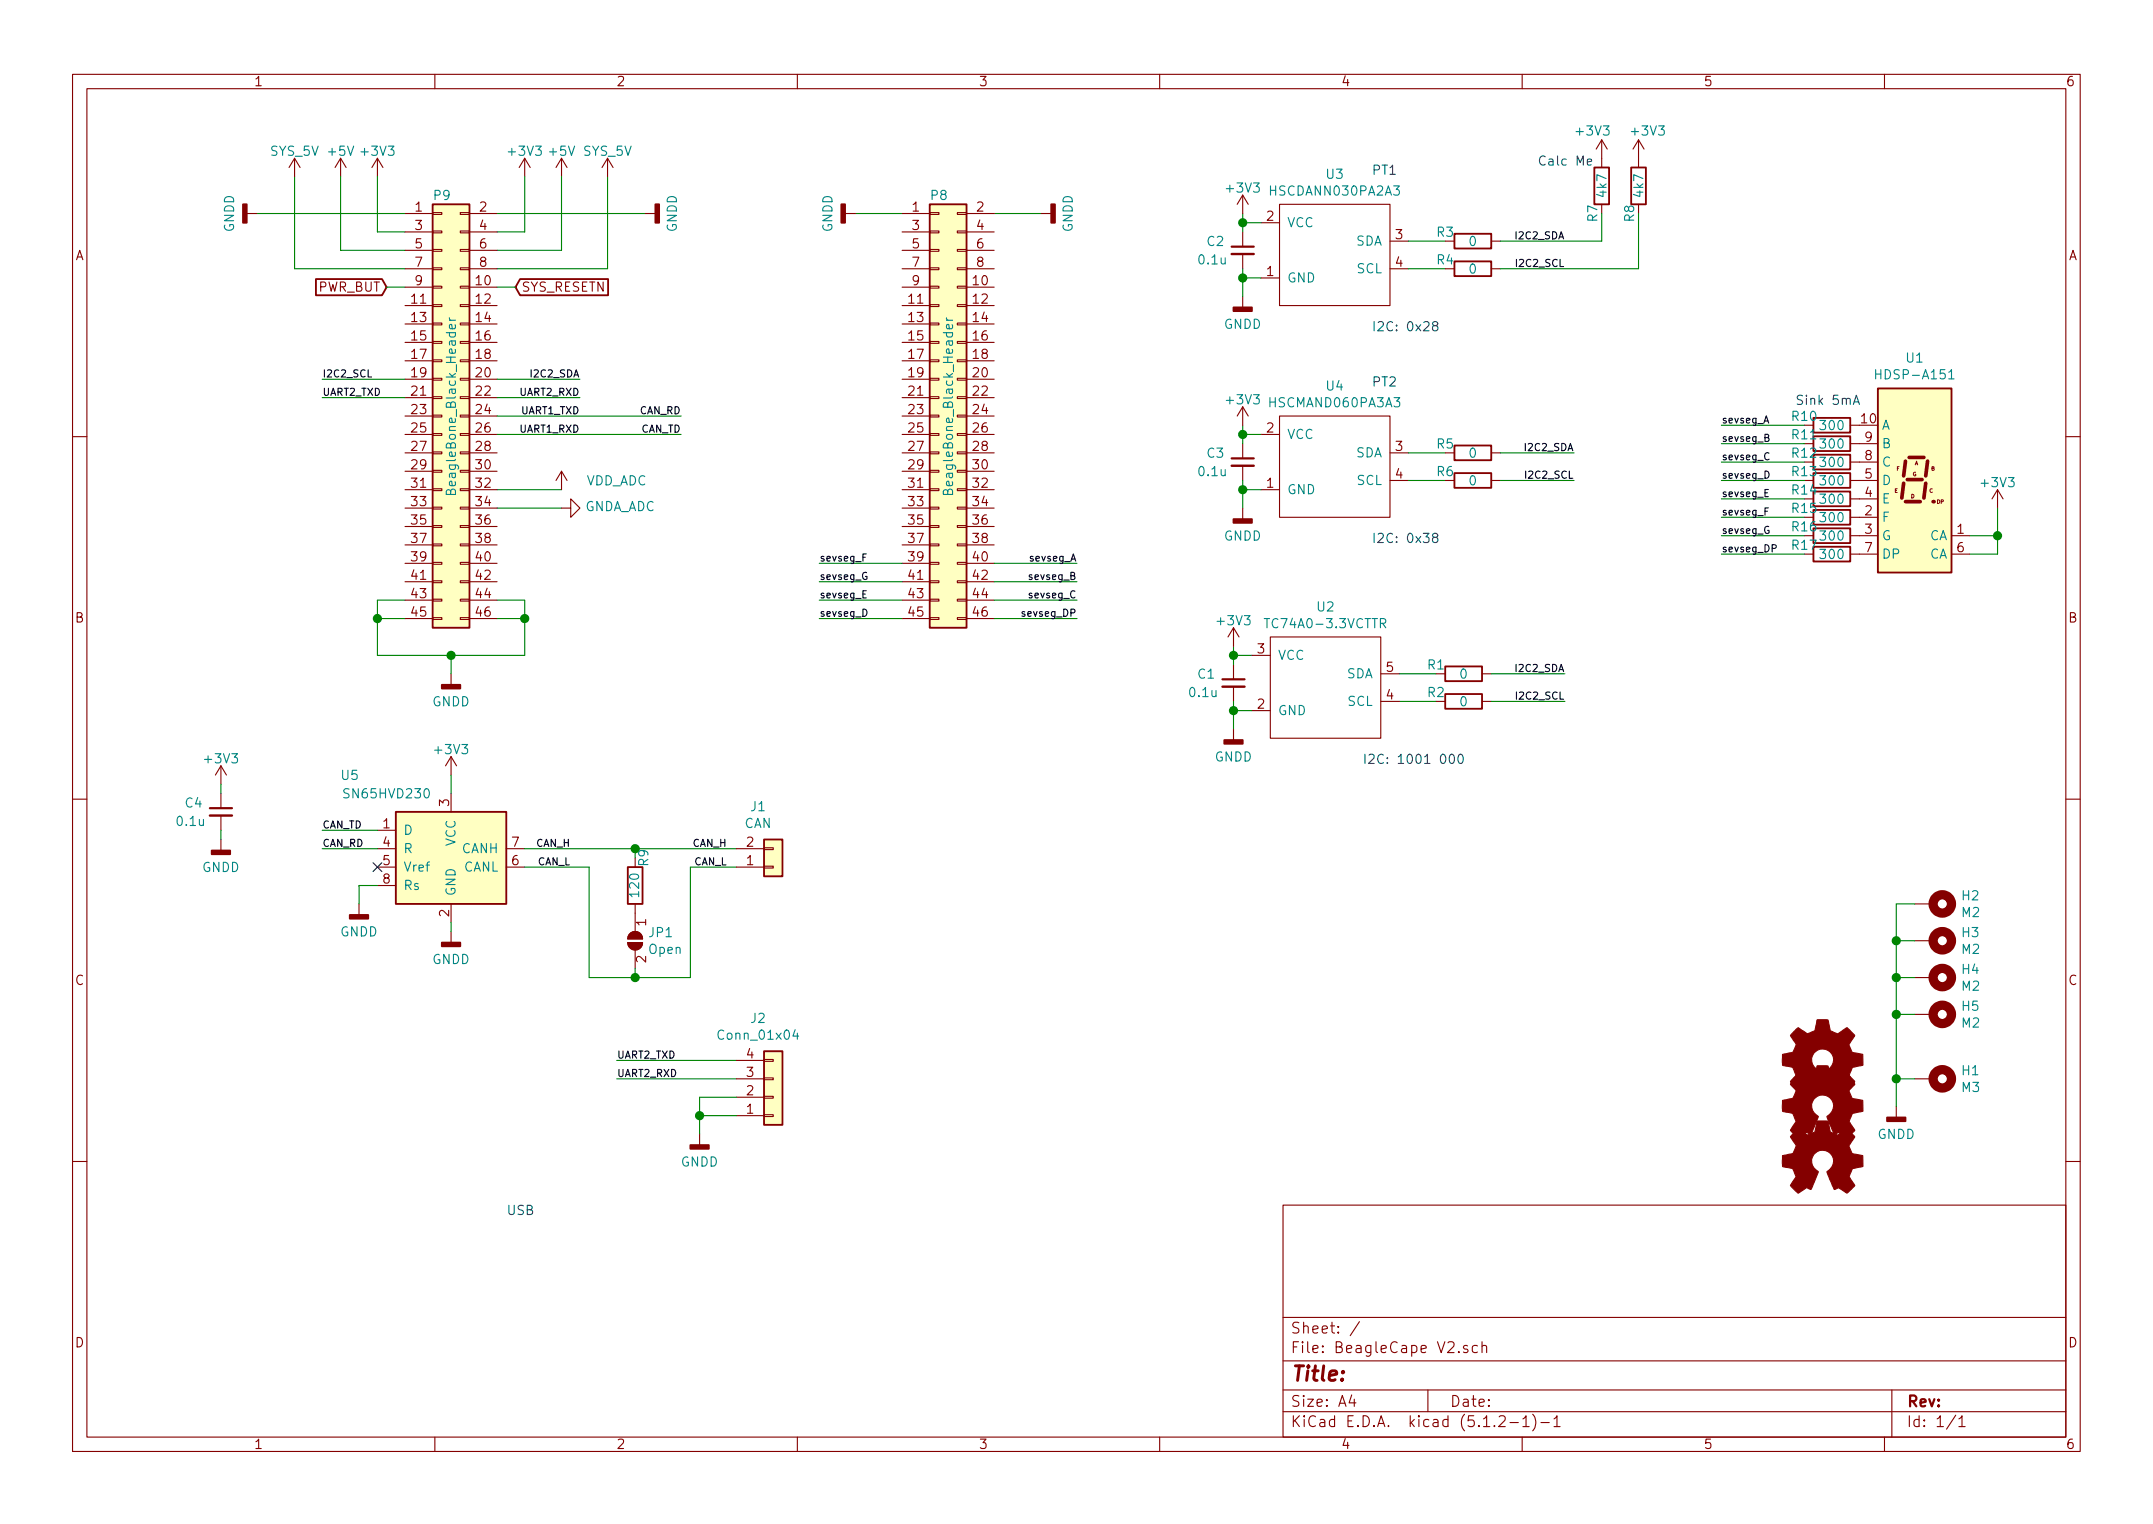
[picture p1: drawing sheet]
<svg xmlns="http://www.w3.org/2000/svg" width="297mm" height="210mm" viewBox="0 0 297 210" stroke-linecap="round" stroke-linejoin="round" font-family="sans-serif">
<g fill="none" stroke="#840000" stroke-width=".15">
<path d="M10 10.3h277v189.9h-277zM12 12.2h273v186.1h-273zM60 10.3v1.9M110 10.3v1.9M160 10.3v1.9M210 10.3v1.9M221 19.3v3.8M221 19.3l-.8 1.3M221 19.3l.7 1.3M226.1 19.3v3.8M226.1 19.3l-.8 1.3M226.1 19.3l.7 1.3"/>
<path d="M260 10.3v1.9M34 29.5h1.6M40.6 21.8l-.7 1.3M40.6 21.8v2.6M40.6 21.8l.8 1.3M47 21.8l-.8 1.3M47 21.8v2.6M47 21.8l.8 1.3M52.1 21.8l-.8 1.3M52.1 21.8v2.6M52.1 21.8l.7 1.3M55.9 29.5h3.8"/>
<path d="M55.9 39.6h3.8M55.9 32h3.8M55.9 34.5h3.8M55.9 37.1h3.8M59.7 39.5h1.3v.2h-1.3zM59.7 37h1.3v.2h-1.3zM59.7 34.4h1.3v.3h-1.3zM59.7 31.9h1.3v.2h-1.3zM59.7 29.3h1.3v.3h-1.3zM63.5 39.5h1.3v.2h-1.3zM63.5 37h1.3v.2h-1.3zM63.5 34.4h1.3v.3h-1.3z"/>
<path d="M63.5 31.9h1.3v.2h-1.3zM63.5 29.3h1.3v.3h-1.3zM64.8 29.5h3.8M64.8 39.6h3.8M64.8 32h3.8M64.8 34.5h3.8M64.8 37.1h3.8M72.4 21.8l-.8 1.3M72.4 21.8v2.6M72.4 21.8l.8 1.3M77.5 21.8l-.8 1.3M77.5 21.8v2.6"/>
<path d="M77.5 21.8l.7 1.3M83.8 21.8l-.7 1.3M83.8 21.8v2.6M83.8 21.8l.8 1.3M88.9 29.5h1.5M116.6 29.5h1.5M124.5 29.5h3.8M124.5 39.6h3.8M124.5 32h3.8M124.5 34.5h3.8M124.5 37.1h3.8M128.3 39.5h1.2v.2h-1.2z"/>
<path d="M128.3 37h1.2v.2h-1.2zM128.3 34.4h1.2v.3h-1.2zM128.3 31.9h1.2v.2h-1.2zM128.3 29.3h1.2v.3h-1.2zM132.1 39.5h1.2v.2h-1.2zM132.1 37h1.2v.2h-1.2zM132.1 34.4h1.2v.3h-1.2zM132.1 31.9h1.2v.2h-1.2zM132.1 29.3h1.2v.3h-1.2zM133.3 29.5h3.9M133.3 39.6h3.9M133.3 32h3.9"/>
<path d="M133.3 34.5h3.9M133.3 37.1h3.9M143.5 29.5h1.5M171.4 26.9v2.6M171.4 32v2M171.4 35v2.1M171.4 26.9l-.7 1.3M171.4 26.9l.8 1.3M174 38.3h2.5M174 30.7h2.5M176.5 28.2h15.3v14h-15.3zM191.8 37.1h2.5"/>
<path d="M191.8 33.3h2.5M205.7 37.1h1.3M205.7 33.3h1.3M55.9 42.2h3.8M55.9 44.7h3.8M55.9 47.2h3.8M55.9 49.8h3.8M55.9 52.3h3.8M55.9 54.9h3.8M55.9 57.4h3.8M55.9 59.9h3.8M59.7 59.8h1.3v.3h-1.3z"/>
<path d="M59.7 57.3h1.3v.2h-1.3zM59.7 54.7h1.3v.3h-1.3zM59.7 52.2h1.3v.2h-1.3zM59.7 49.7h1.3v.2h-1.3zM59.7 47.1h1.3v.3h-1.3zM59.7 44.6h1.3v.2h-1.3zM59.7 42h1.3v.3h-1.3zM63.5 59.8h1.3v.3h-1.3zM63.5 57.3h1.3v.2h-1.3zM63.5 54.7h1.3v.3h-1.3zM63.5 52.2h1.3v.2h-1.3zM63.5 49.7h1.3v.2h-1.3z"/>
<path d="M63.5 47.1h1.3v.3h-1.3zM63.5 44.6h1.3v.2h-1.3zM63.5 42h1.3v.3h-1.3zM64.8 42.2h3.8M64.8 44.7h3.8M64.8 47.2h3.8M64.8 49.8h3.8M64.8 52.3h3.8M64.8 54.9h3.8M64.8 57.4h3.8M64.8 59.9h3.8M124.5 42.2h3.8"/>
<path d="M124.5 44.7h3.8M124.5 47.2h3.8M124.5 49.8h3.8M124.5 52.3h3.8M124.5 54.9h3.8M124.5 57.4h3.8M124.5 59.9h3.8M128.3 59.8h1.2v.3h-1.2zM128.3 57.3h1.2v.2h-1.2zM128.3 54.7h1.2v.3h-1.2zM128.3 52.2h1.2v.2h-1.2zM128.3 49.7h1.2v.2h-1.2z"/>
<path d="M128.3 47.1h1.2v.3h-1.2zM128.3 44.6h1.2v.2h-1.2zM128.3 42h1.2v.3h-1.2zM132.1 59.8h1.2v.3h-1.2zM132.1 57.3h1.2v.2h-1.2zM132.1 54.7h1.2v.3h-1.2zM132.1 52.2h1.2v.2h-1.2zM132.1 49.7h1.2v.2h-1.2zM132.1 47.1h1.2v.3h-1.2zM132.1 44.6h1.2v.2h-1.2zM132.1 42h1.2v.3h-1.2zM133.3 42.2h3.9"/>
<path d="M133.3 44.7h3.9M133.3 47.2h3.9M133.3 49.8h3.9M133.3 52.3h3.9M133.3 54.9h3.9M133.3 57.4h3.9M133.3 59.9h3.9M171.4 40.9v1.5M171.4 56.1v2.6M171.4 56.1l-.7 1.3M171.4 56.1l.8 1.3M174 59.9h2.5"/>
<path d="M176.5 57.4h15.3v14h-15.3zM189.2 43.4h.1M10 60.2h2M55.9 62.5h3.8M55.9 65h3.8M55.9 67.6h3.8M55.9 70.1h3.8M55.9 72.6h3.8M55.9 75.2h3.8M55.9 77.7h3.8M59.7 77.6h1.3v.2h-1.3zM59.7 75.1h1.3v.2h-1.3z"/>
<path d="M59.7 72.5h1.3v.3h-1.3zM59.7 70h1.3v.2h-1.3zM59.7 67.4h1.3v.3h-1.3zM59.7 64.9h1.3v.2h-1.3zM59.7 62.4h1.3v.2h-1.3zM63.5 77.6h1.3v.2h-1.3zM63.5 75.1h1.3v.2h-1.3zM63.5 72.5h1.3v.3h-1.3zM63.5 70h1.3v.2h-1.3zM63.5 67.4h1.3v.3h-1.3zM63.5 64.9h1.3v.2h-1.3zM63.5 62.4h1.3v.2h-1.3z"/>
<path d="M64.8 62.5h3.8M64.8 65h3.8M64.8 67.6h3.8M64.8 70.1h3.8M64.8 72.6h3.8M64.8 75.2h3.8M64.8 77.7h3.8M77.5 70.1h1.2v-1.3l1.3 1.3-1.3 1.3v-1.3M77.5 65v2.6M77.5 65l-.8 1.3M77.5 65l.7 1.3M124.5 62.5h3.8"/>
<path d="M124.5 65h3.8M124.5 67.6h3.8M124.5 70.1h3.8M124.5 72.6h3.8M124.5 75.2h3.8M124.5 77.7h3.8M128.3 77.6h1.2v.2h-1.2zM128.3 75.1h1.2v.2h-1.2zM128.3 72.5h1.2v.3h-1.2zM128.3 70h1.2v.2h-1.2zM128.3 67.4h1.2v.3h-1.2zM128.3 64.9h1.2v.2h-1.2z"/>
<path d="M128.3 62.4h1.2v.2h-1.2zM132.1 77.6h1.2v.2h-1.2zM132.1 75.1h1.2v.2h-1.2zM132.1 72.5h1.2v.3h-1.2zM132.1 70h1.2v.2h-1.2zM132.1 67.4h1.2v.3h-1.2zM132.1 64.9h1.2v.2h-1.2zM132.1 62.4h1.2v.2h-1.2zM133.3 62.5h3.9M133.3 65h3.9M133.3 67.6h3.9M133.3 70.1h3.9"/>
<path d="M133.3 72.6h3.9M133.3 75.2h3.9M133.3 77.7h3.9M171.4 61.2v2M171.4 64.3v2M171.4 70.1v1.5M174 67.6h2.5M189.2 72.6h.1M191.8 62.5h2.5M191.8 66.3h2.5M205.7 62.5h1.3M205.7 66.3h1.3"/>
<path d="M285 60.2h2M55.9 80.3h3.8M55.9 82.8h3.8M55.9 85.3h3.8M59.7 85.2h1.3v.3h-1.3zM59.7 82.7h1.3v.2h-1.3zM59.7 80.1h1.3v.3h-1.3zM62.2 93v1.5M63.5 85.2h1.3v.3h-1.3zM63.5 82.7h1.3v.2h-1.3zM63.5 80.1h1.3v.3h-1.3zM64.8 80.3h3.8"/>
<path d="M64.8 82.8h3.8M64.8 85.3h3.8M124.5 80.3h3.8M124.5 82.8h3.8M124.5 85.3h3.8M128.3 85.2h1.2v.3h-1.2zM128.3 82.7h1.2v.2h-1.2zM128.3 80.1h1.2v.3h-1.2zM132.1 85.2h1.2v.3h-1.2zM132.1 82.7h1.2v.2h-1.2zM132.1 80.1h1.2v.3h-1.2zM133.3 80.3h3.9"/>
<path d="M133.3 82.8h3.9M133.3 85.3h3.9M170.2 86.6v2.5M170.2 91.7v2M170.2 94.7v2.1M170.2 86.6l-.8 1.3M170.2 86.6l.7 1.3M172.7 98h2.6M172.7 90.4h2.6M175.3 87.9h15.2v13.9h-15.2zM190.5 93h2.5M190.5 96.8h2.5"/>
<path d="M204.5 93h1.2M204.5 96.8h1.2M10 110.3h2M170.2 100.6v1.5M188 103.1h.1M285 110.3h2M261.6 152.6v1.6M264.2 148.8h2.5M10 160.2h2M177 166.3h108v32h-108zM285 160.2h2M60 198.3v1.9"/>
<path d="M110 198.3v1.9M160 198.3v1.9M177 194.8h108M177 191.8h108M177 187.8h108M177 181.8h108M186.5 192.5l-.4 1h1M186.8 193v1M187.6 182.3l-1.3 2M197 191.8v3M202.5 185.7l-.4-.1-.2 .3a.48 .48 0 0 0 .6 .3v.1v.2l-.2 .1-.4-.1M203.8 185.7a.53 .53 0 0 0-.6 0v.8a.53 .53 0 0 0 .6 0"/>
<path d="M204.5 185.7a.38 .38 0 0 1 .6 .1v.8M204.5 185.1v1.5M206.8 195.5l.2-.2h.4a.41 .41 0 0 1 .2 .7l-.8 .8h.9M208.3 196.3h1.2M210 198.3v1.9M210.1 195.8l.4-.5v1.5M210.1 196.8h.9M211.5 195.1a1.71 1.71 0 0 1 0 2.3M212.6 196.3h1.1M214.4 195.8l.4-.5v1.5M214.4 196.8h.8M260 198.3v1.9"/>
<path d="M261 191.8v6.5M269.8 195.2l-1.2 2M270.3 195.8l.3-.3 .1-.2v1.5M270.3 196.8h.8"/>
</g>
<g fill="#840000" stroke="#840000" stroke-width=".25">
<path d="M61 94.5h2.5v.5h-2.5z"/>
<path d="M90.4 28.2h.5v2.5h-.5z"/>
<path d="M33.5 28.2h.5v2.5h-.5z"/>
<path d="M116.1 28.2h.5v2.5h-.5z"/>
<path d="M145 28.2h.5v2.5h-.5z"/>
<path d="M170.2 42.4h2.5v.5h-2.5z"/>
<path d="M170.2 71.6h2.5v.5h-2.5z"/>
<path d="M260.3 154.2h2.6v.5h-2.6z"/>
<path d="M168.9 102.1h2.5v.5h-2.5z"/>
</g>
<g fill="none" stroke="#008400" stroke-width=".15">
<path d="M35.6 29.5h20.3M40.6 24.4v12.7h15.3M47 24.4v10.1h8.9M52.1 24.4v7.6h3.8M53.3 39.6h2.6M68.6 29.5h20.3M68.6 39.6h2.5M72.4 24.4v7.6h-3.8M77.5 24.4v10.1h-8.9M83.8 24.4v12.7h-15.2M118.1 29.5h6.4M137.2 29.5h6.3"/>
<path d="M171.4 30.7h2.6M171.4 29.5v2.5M171.4 37.1v3.8M171.4 38.3h2.6M194.3 37.1h5.1M194.3 33.3h5.1M221 29.5v3.8h-14M226.1 29.5v7.6h-19.1M44.4 52.3h11.5M68.6 52.3h11.4M171.4 58.7v2.5M171.4 59.9h2.6"/>
<path d="M68.6 67.6h8.9M68.6 70.1h8.9M171.4 67.6h2.6M171.4 66.3v3.8M194.3 66.3h5.1M194.3 62.5h5.1M207 66.3h10.2M207 62.5h10.2M52.1 85.3h3.8M55.9 82.8h-3.8v7.6h20.3v-7.6h-3.8M62.2 90.4v2.6M68.6 85.3h3.8"/>
<path d="M170.2 90.4h2.5M170.2 89.1v2.6M170.2 96.8v3.8M170.2 98h2.5M193 96.8h5.1M193 93h5.1M205.7 96.8h10.2M205.7 93h10.2M264.2 148.8h-2.6v3.8"/>
</g>
<g fill="#008400" stroke="#008400" stroke-width=".25">
<circle cx="52.1" cy="85.3" r=".51"/>
<circle cx="72.4" cy="85.3" r=".51"/>
<circle cx="62.2" cy="90.4" r=".51"/>
<circle cx="171.5" cy="38.3" r=".51"/>
<circle cx="171.5" cy="30.7" r=".51"/>
<circle cx="171.5" cy="67.6" r=".51"/>
<circle cx="171.5" cy="59.9" r=".51"/>
<circle cx="170.2" cy="98" r=".51"/>
<circle cx="170.2" cy="90.4" r=".51"/>
</g>
<g fill="none" stroke="#840000" stroke-width=".25">
<path d="M43.6 38.5h9.1l.6 1.1-.6 1.1h-9.1zM59.7 28.2h5.1v58.4h-5.1zM71.8 38.5h12.1v2.2h-12.1l-.7-1.1zM128.3 28.2h5v58.4h-5zM200.7 32.3h5v2h-5zM200.7 36.1h5v2h-5zM220 23.1h2v5.1h-2zM225 23.1h2.1v5.1h-2.1zM259.1 53.6h10.1v25.4h-10.1zM200.7 61.5h5v2h-5zM200.7 65.3h5v2h-5zM199.4 91.9h5.1v2.1h-5.1z"/>
<path d="M199.4 95.8h5.1v2h-5.1z"/>
</g>
<g fill="#ffffc2" stroke="#ffffc2" stroke-width=".14">
<path d="M59.7 28.2h5.1v58.4h-5.1z"/>
<path d="M128.3 28.2h5v58.4h-5z"/>
<path d="M259.1 53.6h10.1v25.4h-10.1z"/>
</g>
<path d="M62 43.8l.1 .3 .1 .1M62 44.2h.8M62.8 44.8v.4l-.1 .2-.6-.1v-.5l.2-.1 .1 .7M130.6 43.8v.3l.2 .1M130.6 44.2h.8M131.4 44.8v.4l-.2 .2-.6-.1v-.5l.3-.1 .1 .7M62.2 67.8a.33 .33 0 0 1 .5-.2l.1 .1v.5h-1.2v-.5l.2-.1 .3 .1 .1 .5M130.8 67.8a.33 .33 0 0 1 .5-.2l.1 .1v.5h-1.3l.1-.5 .2-.1 .3 .1 .1 .5M174.4 85.3h.8M190.4 86h.5l.3-.2a.33 .33 0 0 0-.3-.5h-.5v1.3M190.8 86l.4 .6" fill="none" stroke="#008484" stroke-width=".15"/>
<path d="M219 22.3l.6-.1-.1-.2-.3-.1-.2 .2v.6h.5M197.9 44.9l-.2-.1-.1-.2a.39 .39 0 0 1 .6-.2l.2 .3a.53 .53 0 0 1-.6 .3l-.2 .2 .1 .3 .4 .1 .3-.2v-.2l-.3-.3M197.9 74.1l-.2-.1-.1-.2a.39 .39 0 0 1 .6-.1l.2 .2a.53 .53 0 0 1-.6 .3l-.2 .2 .1 .3 .4 .1 .3-.2v-.2l-.3-.3M200.1 104.2a.31 .31 0 0 1 .3-.1 .31 .31 0 0 1 .2 .2v.8l-.1 .2h-.3l-.1-.1-.2-.4zM201.3 104.1a.28 .28 0 0 1 .3 0 .28 .28 0 0 1 .2 .2 .64 .64 0 0 1-.4 1 .83 .83 0 0 1-.1-1.2z" fill="none" stroke="#0000c2" stroke-width=".15"/>
<path d="M169.9 35h3.1M169.9 64.3h3.1M168.7 94.7h3" fill="none" stroke="#840000" stroke-width=".33"/>
<path d="M169.9 34h3.1M169.9 63.2h3.1M168.7 93.7h3" fill="none" stroke="#840000" stroke-width=".3"/>
<circle cx="268" cy="148.8" r="1.27" fill="none" stroke="#840000" stroke-width="1.3"/>
<path d="M247.5 142.3l.6-.5 1.2 .8 .3-.1 .8-.3 .3-1.5h1.3h.2l.3 1.5 1 .4 1.3-.8 1.1 1-.8 1.4 .4 1 1.5 .3v1.5l-1.4 .2-.1 .2-.4 1 .8 1.2-.1 .1-1 .9-1.2-.7-.5 .2-1.1-2.4a1.54 1.54 0 0 0 .4-2.7 1.54 1.54 0 0 0-2.5 1.1 1.97 1.97 0 0 0 1 1.6l-1 2.4-.6-.2-1.3 .7-1-1 .8-1.2-.5-1.1-1.4-.4v-1.4l1.2-.3a.83 .83 0 0 0 .6-.7l.1-.4-.8-1.3z" fill="#840000" stroke="#840000" stroke-width=".15"/>
<path d="M262.6 66.7l-.2 2M262.9 69.2h2M262.9 63.6l-.3 2.1M263.1 66.2h2.1M263.4 63.1h2M265.7 66.7l-.3 2M265.9 63.6l-.2 2.1" fill="none" stroke="#840000" stroke-width=".51"/>
<circle cx="266.7" cy="69.2" r=".25" fill="#840000"/>
<g fill="none" stroke="#840000" stroke-width=".15">
<path d="M255.3 58.7h1.2M255.3 73.9h3.8M255.3 71.4h3.8M255.3 68.8h3.8M255.3 66.3h3.8M255.3 76.4h3.8M255.3 63.7h3.8M255.3 61.2h3.8M269.2 73.9h2.6M269.2 76.4h2.6M275.6 67.6l-.8 1.2M275.6 67.6v2.5"/>
<path d="M275.6 67.6l.8 1.2M30.5 105.7v2.5M30.5 109.5v2M30.5 112.5v2M30.5 115.8v1.5M30.5 105.7l-.8 1.2M30.5 105.7l.7 1.2M52.1 114.5h2.5M52.1 117.1h2.5M52.1 119.6h2.5M62.2 104.4v2.5M62.2 109.5v2.5"/>
<path d="M62.2 104.4l-.7 1.3M62.2 104.4l.8 1.3M69.8 117.1h2.6M69.8 119.6h2.6M101.6 117.1h3.8M101.6 119.6h3.8M105.4 117h1.3v.2h-1.3zM105.4 119.5h1.3v.3h-1.3zM49.5 124.7v1.5M52.1 122.2h2.5M62.2 124.7v2.5M62.2 128.5v1.5"/>
<path d="M86.6 130h2a1.02 1.02 0 0 1-1 1.1 1.02 1.02 0 0 1-1-1.1zM86.8 128.9a1.02 1.02 0 0 1 1.2-.3 1.02 1.02 0 0 1 .6 .9h-2zM87.6 124.7v3.8M87.6 131.1v2.5M264.2 139.9h2.5M264.2 134.9h2.5M264.2 129.8h2.5M264.2 124.7h2.5M96.5 156.5v1.5M101.6 153.9h3.8M101.6 151.4h3.8M101.6 148.8h3.8"/>
<path d="M101.6 146.3h3.8M105.4 146.2h1.3v.2h-1.3zM105.4 148.7h1.3v.3h-1.3zM105.4 151.3h1.3v.2h-1.3zM105.4 153.8h1.3v.2h-1.3z"/>
</g>
<path d="M258.8 51v1.3M258.8 51.6h.7M268.9 51.4l.3-.4v1.3M268.9 52.3h.7M109.7 142.1l-.3 .8h.8M110 142.5v.9" fill="none" stroke="#008484" stroke-width=".15"/>
<g fill="none" stroke="#008400" stroke-width=".15">
<path d="M44.4 54.9h11.5M68.6 54.9h11.4M68.6 59.9h25.4M68.6 57.4h25.4M237.5 58.7h11.4M113 77.7h11.5M137.2 77.7h11.4M237.5 76.4h11.4M237.5 73.9h11.4M237.5 61.2h11.4M237.5 63.7h11.4M237.5 66.3h11.4"/>
<path d="M237.5 68.8h11.4M237.5 71.4h11.4M271.8 73.9h3.8M275.6 70.1v6.3h-3.8M113 80.3h11.5M113 82.8h11.5M113 85.3h11.5M137.2 80.3h11.4M137.2 82.8h11.4M137.2 85.3h11.4M30.5 108.2v1.3M30.5 114.5v1.3"/>
<path d="M44.4 114.5h7.7M44.4 117.1h7.7M62.2 106.9v2.6M72.4 117.1h29.2M72.4 119.6h8.9v15.3h13.9v-15.3h6.4M52.1 122.2h-2.6v2.5M62.2 127.2v1.3M87.6 133.6v1.3M261.6 134.9h2.6M261.6 139.9h2.6M261.6 129.8h2.6M264.2 124.7h-2.6v24.1"/>
<path d="M85.1 146.3h16.5M85.1 148.8h16.5M96.5 153.9h5.1M101.6 151.4h-5.1v5.1"/>
</g>
<g fill="#840000" stroke="#840000" stroke-width=".15">
<path d="M247.5 148.6l.6-.5 1.2 .8h.3l.8-.4 .3-1.4 1.3-.1 .2 .1 .3 1.5 1 .4 1.3-.9 1.1 1.1-.8 1.3 .4 1 1.5 .3v1.5l-1.4 .3-.1 .1-.4 1 .8 1.2-.1 .2-1 .9-1.2-.8-.5 .3-1.1-2.5a1.54 1.54 0 0 0 .4-2.6 1.54 1.54 0 0 0-2.5 1 1.97 1.97 0 0 0 1 1.6l-1 2.5-.6-.3-1.3 .8-1-1.1 .8-1.2-.5-1.1-1.4-.3v-1.5l1.2-.2a.83 .83 0 0 0 .6-.8l.1-.4-.8-1.2z"/>
<path d="M247.5 156.3l.6-.6 1.2 .9 .3-.1 .8-.3 .3-1.5h1.3h.2l.3 1.5 1 .4 1.3-.9 1.1 1.1-.8 1.3 .4 1.1 1.5 .2v1.5l-1.4 .3-.1 .1-.4 1.1 .8 1.1-.1 .2-1 .9-1.2-.8-.5 .3-1.1-2.4a1.54 1.54 0 0 0 .4-2.7 1.54 1.54 0 0 0-2.5 1 1.97 1.97 0 0 0 1 1.7l-1 2.4-.6-.3-1.3 .8-1-1.1 .8-1.1-.5-1.2-1.4-.3v-1.5l1.2-.2a.83 .83 0 0 0 .6-.8l.1-.3-.8-1.3z"/>
<path d="M86.8 128.9a1.02 1.02 0 0 1 1.2-.3 1.02 1.02 0 0 1 .6 .9h-2z"/>
<path d="M86.6 130h2a1.02 1.02 0 0 1-1 1.1 1.02 1.02 0 0 1-1-1.1z"/>
</g>
<g fill="#ffffc2" stroke="#ffffc2" stroke-width=".14">
<path d="M54.6 112h15.2v12.7h-15.2z"/>
<path d="M105.4 115.8h2.5v5.1h-2.5z"/>
<path d="M105.4 145h2.5v10.2h-2.5z"/>
</g>
<path d="M250.2 57.7h5.1v2h-5.1zM250.2 60.2h5.1v2h-5.1zM250.2 62.7h5.1v2.1h-5.1zM250.2 65.3h5.1v2h-5.1zM250.2 67.8h5.1v2h-5.1zM250.2 70.4h5.1v2h-5.1zM250.2 72.9h5.1v2h-5.1zM250.2 75.4h5.1v2.1h-5.1zM54.6 112h15.2v12.7h-15.2zM86.6 119.6h2v5.1h-2zM105.4 115.8h2.5v5.1h-2.5zM105.4 145h2.5v10.2h-2.5z" fill="none" stroke="#840000" stroke-width=".25"/>
<g fill="#840000" stroke="#840000" stroke-width=".25">
<path d="M29.2 117.3h2.5v.6h-2.5z"/>
<path d="M61 130h2.5v.6h-2.5z"/>
<path d="M48.3 126.2h2.5v.5h-2.5z"/>
<path d="M95.2 158h2.6v.5h-2.6z"/>
</g>
<path d="M29 112.5h3" fill="none" stroke="#840000" stroke-width=".33"/>
<path d="M29 111.5h3" fill="none" stroke="#840000" stroke-width=".3"/>
<path d="M51.5 119l1.2 1.2M52.7 119l-1.2 1.2" fill="none" stroke="#000084" stroke-width=".15"/>
<g fill="#008400" stroke="#008400" stroke-width=".25">
<circle cx="87.6" cy="117.1" r=".51"/>
<circle cx="87.6" cy="134.9" r=".51"/>
<circle cx="96.5" cy="153.9" r=".51"/>
<circle cx="275.6" cy="73.9" r=".51"/>
<circle cx="261.6" cy="148.8" r=".51"/>
<circle cx="261.6" cy="139.9" r=".51"/>
<circle cx="261.6" cy="134.9" r=".51"/>
<circle cx="261.6" cy="129.8" r=".51"/>
</g>
<path d="M255.7 55.8l.4-1.3 .4 1.3M255.8 55.4h.6" fill="none" stroke="#0000c2" stroke-width=".15"/>
<path d="M243.4 58.4l.3-1 .3 1M119.5 76.4h-.5v1M243.5 60.4l.5-.1v-.3l-.5-.1v1h.4l.1-.1 .1-.2-.3-.2M243.5 65a.5 .5 0 0 1 .6 .5 .5 .5 0 0 1-.6 .5zM244 67.5h-.5v1h.5M244 70.1h-.5v1M244.1 62.5a.44 .44 0 0 0-.6 .1 .44 .44 0 0 0 0 .6l.3 .2 .3-.1M244.5 75.7l.5-.1 .1-.1-.1-.3h-.5v.9M119 84a.5 .5 0 0 1 .6 .5 .5 .5 0 0 1-.6 .5zM119.5 81.5h-.5v1h.5" fill="none" stroke="#000" stroke-width=".15"/>
<g fill="none" stroke="#840000" stroke-width="1.3">
<circle cx="268" cy="124.7" r="1.27"/>
<circle cx="268" cy="139.9" r="1.27"/>
<circle cx="268" cy="134.9" r="1.27"/>
<circle cx="268" cy="129.8" r="1.27"/>
</g>
<text font-size="2.8" fill="#840000" x="178" y="190.5">Title:</text>
<g font-size="2.1" fill="#840000">
<text x="178" y="184">Sheet: /</text>
<text x="178" y="186.7">File: BeagleCape V2.sch</text>
<text x="178" y="196.9">KiCad E.D.A. kicad (5.1.2-1)-1</text>
<text x="178" y="194.1">Size: A4</text>
<text x="200" y="194.1">Date:</text>
<text x="263" y="194.1">Rev:</text>
<text x="263" y="196.9">Id: 1/1</text>
</g>
<g font-size="1.8" fill="#840000">
<text x="35" y="11.9">1</text>
<text x="85" y="11.9">2</text>
<text x="135" y="11.9">3</text>
<text x="185" y="11.9">4</text>
<text x="235" y="11.9">5</text>
<text x="285" y="11.9">6</text>
<text x="57.3" y="29.2">1</text>
<text x="66.2" y="29.2">2</text>
<text x="125.9" y="29.2">1</text>
<text x="134.8" y="29.2">2</text>
<text x="10.4" y="35.9">A</text>
<text x="57.3" y="31.7">3</text>
<text x="57.3" y="34.3">5</text>
<text x="66.2" y="31.7">4</text>
<text x="66.2" y="34.3">6</text>
<text x="125.9" y="31.7">3</text>
<text x="125.9" y="34.3">5</text>
<text x="134.8" y="31.7">4</text>
<text x="134.8" y="34.3">6</text>
<text x="174.8" y="30.5">2</text>
<text x="192.6" y="33">3</text>
<text x="285.4" y="35.9">A</text>
<text x="43.8" y="40.3">PWR_BUT</text>
<text x="56.8" y="41.9">11</text>
<text x="57.3" y="36.8">7</text>
<text x="57.3" y="39.4">9</text>
<text x="65.7" y="39.4">10</text>
<text x="65.7" y="41.9">12</text>
<text x="66.2" y="36.8">8</text>
<text x="71.9" y="40.3">SYS_RESETN</text>
<text x="125.4" y="41.9">11</text>
<text x="125.9" y="36.8">7</text>
<text x="125.9" y="39.4">9</text>
<text x="134.3" y="39.4">10</text>
<text x="134.3" y="41.9">12</text>
<text x="134.8" y="36.8">8</text>
<text x="174.8" y="38.1">1</text>
<text x="192.6" y="36.8">4</text>
<text x="56.8" y="44.4">13</text>
<text x="56.8" y="47">15</text>
<text x="65.7" y="44.4">14</text>
<text x="65.7" y="47">16</text>
<text x="125.4" y="44.4">13</text>
<text x="125.4" y="47">15</text>
<text x="134.3" y="44.4">14</text>
<text x="134.3" y="47">16</text>
<text x="56.8" y="49.5">17</text>
<text x="56.8" y="52.1">19</text>
<text x="65.7" y="49.5">18</text>
<text x="65.7" y="52.1">20</text>
<text x="125.4" y="49.5">17</text>
<text x="125.4" y="52.1">19</text>
<text x="134.3" y="49.5">18</text>
<text x="134.3" y="52.1">20</text>
<text x="56.8" y="54.6">21</text>
<text x="56.8" y="57.1">23</text>
<text x="56.8" y="59.7">25</text>
<text x="65.7" y="54.6">22</text>
<text x="65.7" y="57.1">24</text>
<text x="65.7" y="59.7">26</text>
<text x="125.4" y="54.6">21</text>
<text x="125.4" y="57.1">23</text>
<text x="125.4" y="59.7">25</text>
<text x="134.3" y="54.6">22</text>
<text x="134.3" y="57.1">24</text>
<text x="134.3" y="59.7">26</text>
<text x="174.8" y="59.7">2</text>
<text x="256.8" y="58.4">10</text>
<text x="56.8" y="62.2">27</text>
<text x="56.8" y="64.8">29</text>
<text x="65.7" y="62.2">28</text>
<text x="65.7" y="64.8">30</text>
<text x="125.4" y="62.2">27</text>
<text x="125.4" y="64.8">29</text>
<text x="134.3" y="62.2">28</text>
<text x="134.3" y="64.8">30</text>
<text x="192.6" y="62.2">3</text>
<text x="257.3" y="63.5">8</text>
<text x="257.3" y="61">9</text>
<text x="56.8" y="67.3">31</text>
<text x="56.8" y="69.8">33</text>
<text x="65.7" y="67.3">32</text>
<text x="65.7" y="69.8">34</text>
<text x="125.4" y="67.3">31</text>
<text x="125.4" y="69.8">33</text>
<text x="134.3" y="67.3">32</text>
<text x="134.3" y="69.8">34</text>
<text x="174.8" y="67.3">1</text>
<text x="192.6" y="66">4</text>
<text x="257.3" y="71.1">2</text>
<text x="257.3" y="68.6">4</text>
<text x="257.3" y="66">5</text>
<text x="56.8" y="72.4">35</text>
<text x="56.8" y="74.9">37</text>
<text x="56.8" y="77.5">39</text>
<text x="65.7" y="72.4">36</text>
<text x="65.7" y="74.9">38</text>
<text x="65.7" y="77.5">40</text>
<text x="125.4" y="72.4">35</text>
<text x="125.4" y="74.9">37</text>
<text x="125.4" y="77.5">39</text>
<text x="134.3" y="72.4">36</text>
<text x="134.3" y="74.9">38</text>
<text x="134.3" y="77.5">40</text>
<text x="257.3" y="73.7">3</text>
<text x="257.3" y="76.2">7</text>
<text x="270" y="73.7">1</text>
<text x="270" y="76.2">6</text>
<text x="56.8" y="80">41</text>
<text x="56.8" y="82.5">43</text>
<text x="65.7" y="80">42</text>
<text x="65.7" y="82.5">44</text>
<text x="125.4" y="80">41</text>
<text x="125.4" y="82.5">43</text>
<text x="134.3" y="80">42</text>
<text x="134.3" y="82.5">44</text>
<text x="10.4" y="85.9">B</text>
<text x="56.8" y="85.1">45</text>
<text x="65.7" y="85.1">46</text>
<text x="125.4" y="85.1">45</text>
<text x="134.3" y="85.1">46</text>
<text x="285.4" y="85.9">B</text>
<text x="173.5" y="90.2">3</text>
<text x="191.3" y="92.7">5</text>
<text x="173.5" y="97.8">2</text>
<text x="191.3" y="96.5">4</text>
<text x="62" y="111.2" transform="rotate(-90 62 111.2)">3</text>
<text x="52.9" y="114.3">1</text>
<text x="52.9" y="116.8">4</text>
<text x="52.9" y="119.4">5</text>
<text x="70.6" y="119.4">6</text>
<text x="70.6" y="116.8">7</text>
<text x="103" y="119.4">1</text>
<text x="103" y="116.8">2</text>
<text x="52.9" y="121.9">8</text>
<text x="62" y="126.5" transform="rotate(-90 62 126.5)">2</text>
<text x="89.2" y="127.7" transform="rotate(-90 89.2 127.7)">1</text>
<text x="10.4" y="135.9">C</text>
<text x="89.2" y="132.8" transform="rotate(-90 89.2 132.8)">2</text>
<text x="285.4" y="135.9">C</text>
<text x="103" y="148.6">3</text>
<text x="103" y="146">4</text>
<text x="103" y="153.7">1</text>
<text x="103" y="151.1">2</text>
<text x="10.4" y="185.9">D</text>
<text x="285.4" y="185.9">D</text>
<text x="35" y="199.9">1</text>
<text x="85" y="199.9">2</text>
<text x="135" y="199.9">3</text>
<text x="185" y="199.9">4</text>
<text x="235" y="199.9">5</text>
<text x="285" y="199.9">6</text>
</g>
<g font-size="1.8" fill="#008484">
<text x="37.3" y="21.5">SYS_5V</text>
<text x="45.4" y="21.5">+5V</text>
<text x="50" y="21.5">+3V3</text>
<text x="70.3" y="21.5">+3V3</text>
<text x="75.9" y="21.5">+5V</text>
<text x="80.5" y="21.5">SYS_5V</text>
<text x="217.6" y="18.7">+3V3</text>
<text x="225.2" y="18.7">+3V3</text>
<text x="59.9" y="27.6">P9</text>
<text x="128.5" y="27.6">P8</text>
<text x="169.4" y="26.6">+3V3</text>
<text x="175.4" y="27">HSCDANN030PA2A3</text>
<text x="183" y="24.7">U3</text>
<text x="221.7" y="27.1" transform="rotate(-90 221.7 27.1)">4k7</text>
<text x="226.7" y="27.1" transform="rotate(-90 226.7 27.1)">4k7</text>
<text x="32.3" y="32" transform="rotate(-90 32.3 32)">GNDD</text>
<text x="93.4" y="32" transform="rotate(-90 93.4 32)">GNDD</text>
<text x="114.9" y="32" transform="rotate(-90 114.9 32)">GNDD</text>
<text x="148" y="32" transform="rotate(-90 148 32)">GNDD</text>
<text x="166.6" y="34">C2</text>
<text x="177.5" y="31.4">VCC</text>
<text x="187" y="33.9">SDA</text>
<text x="198.3" y="32.7">R3</text>
<text x="202.7" y="34">0</text>
<text x="220.4" y="30.6" transform="rotate(-90 220.4 30.6)">R7</text>
<text x="225.5" y="30.6" transform="rotate(-90 225.5 30.6)">R8</text>
<text x="165.5" y="36.5">0.1u</text>
<text x="177.5" y="39">GND</text>
<text x="187.2" y="37.7">SCL</text>
<text x="198.3" y="36.5">R4</text>
<text x="202.7" y="37.8">0</text>
<text x="168.9" y="45.4">GNDD</text>
<text x="183" y="53.9">U4</text>
<text x="259.3" y="52.3">HDSP-A151</text>
<text x="263" y="50">U1</text>
<text x="169.4" y="55.8">+3V3</text>
<text x="175.3" y="56.2">HSCMAND060PA3A3</text>
<text x="247.3" y="58.1">R10</text>
<text x="251.3" y="59.4">300</text>
<text x="259.6" y="59.3">A</text>
<text x="165.5" y="65.7">0.1u</text>
<text x="166.6" y="63.2">C3</text>
<text x="177.5" y="60.6">VCC</text>
<text x="187" y="63.1">SDA</text>
<text x="198.3" y="61.9">R5</text>
<text x="198.3" y="65.7">R6</text>
<text x="202.7" y="63.2">0</text>
<text x="247.3" y="60.6">R11</text>
<text x="247.3" y="63.2">R12</text>
<text x="247.3" y="65.7">R13</text>
<text x="251.3" y="61.9">300</text>
<text x="251.3" y="64.4">300</text>
<text x="259.6" y="64.4">C</text>
<text x="259.6" y="61.8">B</text>
<text x="62.9" y="67.6" transform="rotate(-90 62.9 67.6)">BeagleBone_Black_Header</text>
<text x="80.6" y="70.5">GNDA_ADC</text>
<text x="80.8" y="67">VDD_ADC</text>
<text x="131.5" y="67.6" transform="rotate(-90 131.5 67.6)">BeagleBone_Black_Header</text>
<text x="177.5" y="68.2">GND</text>
<text x="187.2" y="66.9">SCL</text>
<text x="202.7" y="67">0</text>
<text x="247.3" y="68.2">R14</text>
<text x="247.3" y="70.8">R15</text>
<text x="251.3" y="67">300</text>
<text x="251.3" y="69.5">300</text>
<text x="259.6" y="69.5">E</text>
<text x="259.6" y="66.9">D</text>
<text x="273.5" y="67.2">+3V3</text>
<text x="168.9" y="74.6">GNDD</text>
<text x="247.3" y="73.3">R16</text>
<text x="247.3" y="75.9">R17</text>
<text x="251.3" y="72.1">300</text>
<text x="251.3" y="74.6">300</text>
<text x="251.3" y="77.1">300</text>
<text x="259.6" y="72">F</text>
<text x="259.6" y="74.5">G</text>
<text x="259.6" y="77.1">DP</text>
<text x="266.2" y="74.5">CA</text>
<text x="266.2" y="77.1">CA</text>
<text x="168.1" y="86.3">+3V3</text>
<text x="175.1" y="86.7">TC74A0-3.3VCTTR</text>
<text x="181.8" y="84.4">U2</text>
<text x="165.3" y="93.6">C1</text>
<text x="176.3" y="91.1">VCC</text>
<text x="185.8" y="93.6">SDA</text>
<text x="197" y="92.4">R1</text>
<text x="201.4" y="93.6">0</text>
<text x="59.6" y="97.5">GNDD</text>
<text x="164.2" y="96.2">0.1u</text>
<text x="176.3" y="98.7">GND</text>
<text x="186" y="97.4">SCL</text>
<text x="197" y="96.2">R2</text>
<text x="201.4" y="97.5">0</text>
<text x="28.4" y="105.3">+3V3</text>
<text x="47.1" y="107.6">U5</text>
<text x="60.1" y="104.1">+3V3</text>
<text x="167.6" y="105.1">GNDD</text>
<text x="24.5" y="114">0.1u</text>
<text x="25.6" y="111.4">C4</text>
<text x="47.8" y="110.2">SN65HVD230</text>
<text x="103.6" y="111.9">J1</text>
<text x="55.6" y="115.2">D</text>
<text x="55.6" y="117.7">R</text>
<text x="62.9" y="116.8" transform="rotate(-90 62.9 116.8)">VCC</text>
<text x="63.7" y="117.7">CANH</text>
<text x="102.7" y="114.2">CAN</text>
<text x="27.9" y="120.3">GNDD</text>
<text x="55.6" y="120.3">Vref</text>
<text x="55.6" y="122.8">Rs</text>
<text x="62.9" y="123.7" transform="rotate(-90 62.9 123.7)">GND</text>
<text x="63.9" y="120.3">CANL</text>
<text x="88.2" y="123.6" transform="rotate(-90 88.2 123.6)">120</text>
<text x="270.7" y="124.2">H2</text>
<text x="46.9" y="129.2">GNDD</text>
<text x="89.5" y="131.6">Open</text>
<text x="89.6" y="129.3">JP1</text>
<text x="270.7" y="131.6">M2</text>
<text x="270.7" y="126.5">M2</text>
<text x="270.7" y="129.3">H3</text>
<text x="59.6" y="133">GNDD</text>
<text x="270.7" y="136.7">M2</text>
<text x="270.7" y="134.4">H4</text>
<text x="99.4" y="143.5">Conn_01x04</text>
<text x="103.6" y="141.1">J2</text>
<text x="270.7" y="141.8">M2</text>
<text x="270.7" y="139.5">H5</text>
<text x="270.7" y="148.4">H1</text>
<text x="270.7" y="150.7">M3</text>
<text x="93.9" y="161">GNDD</text>
<text x="259" y="157.1">GNDD</text>
</g>
<g font-size="1.8" fill="#0000c2">
<text x="212.1" y="22.9">Calc Me</text>
<text x="189.2" y="24.1">PT1</text>
<text x="189.2" y="45.7">I2C: 0x28</text>
<text x="189.2" y="53.3">PT2</text>
<text x="247.6" y="55.9">Sink 5mA</text>
<text x="189.2" y="74.9">I2C: 0x38</text>
<text x="188" y="105.4">I2C: 1001 000</text>
<text x="69.8" y="167.6">USB</text>
</g>
<text font-size="1.8" fill="#008400" x="89.5" y="119.5" transform="rotate(-90 89.5 119.5)">R9</text>
<g font-size="1.4">
<text x="209.3" y="33">I2C2_SDA</text>
<text x="209.4" y="36.8">I2C2_SCL</text>
<text x="44.4" y="52.1">I2C2_SCL</text>
<text x="73.4" y="52.1">I2C2_SDA</text>
<text x="44.4" y="54.6">UART2_TXD</text>
<text x="71.7" y="54.6">UART2_RXD</text>
<text x="71.7" y="59.7">UART1_RXD</text>
<text x="71.9" y="57.1">UART1_TXD</text>
<text x="88.2" y="57.1">CAN_RD</text>
<text x="88.4" y="59.7">CAN_TD</text>
<text x="237.5" y="58.4">sevseg_A</text>
<text x="210.6" y="62.2">I2C2_SDA</text>
<text x="237.5" y="61">sevseg_B</text>
<text x="237.5" y="63.5">sevseg_C</text>
<text x="210.7" y="66">I2C2_SCL</text>
<text x="237.5" y="66">sevseg_D</text>
<text x="237.5" y="68.6">sevseg_E</text>
<text x="237.5" y="71.1">sevseg_F</text>
<text x="113" y="77.5">sevseg_F</text>
<text x="142.1" y="77.5">sevseg_A</text>
<text x="237.5" y="73.7">sevseg_G</text>
<text x="237.5" y="76.2">sevseg_DP</text>
<text x="113" y="82.5">sevseg_E</text>
<text x="113" y="80">sevseg_G</text>
<text x="142.1" y="80">sevseg_B</text>
<text x="142.1" y="82.5">sevseg_C</text>
<text x="113" y="85.1">sevseg_D</text>
<text x="141.2" y="85.1">sevseg_DP</text>
<text x="209.3" y="92.7">I2C2_SDA</text>
<text x="209.4" y="96.5">I2C2_SCL</text>
<text x="44.4" y="116.8">CAN_RD</text>
<text x="44.4" y="114.3">CAN_TD</text>
<text x="74" y="116.8">CAN_H</text>
<text x="74.1" y="119.4">CAN_L</text>
<text x="95.6" y="116.8">CAN_H</text>
<text x="95.7" y="119.4">CAN_L</text>
<text x="85.1" y="146">UART2_TXD</text>
<text x="85.1" y="148.6">UART2_RXD</text>
</g>
<g font-size=".7" fill="#840000">
<text x="261.7" y="64.9">F</text>
<text x="263.9" y="65.7">G</text>
<text x="264.2" y="64.2">A</text>
<text x="266.4" y="64.9">B</text>
<text x="261.4" y="68">E</text>
<text x="263.7" y="68.7">D</text>
<text x="266.2" y="68">C</text>
<text x="267.2" y="69.5">DP</text>
</g>
</svg>
